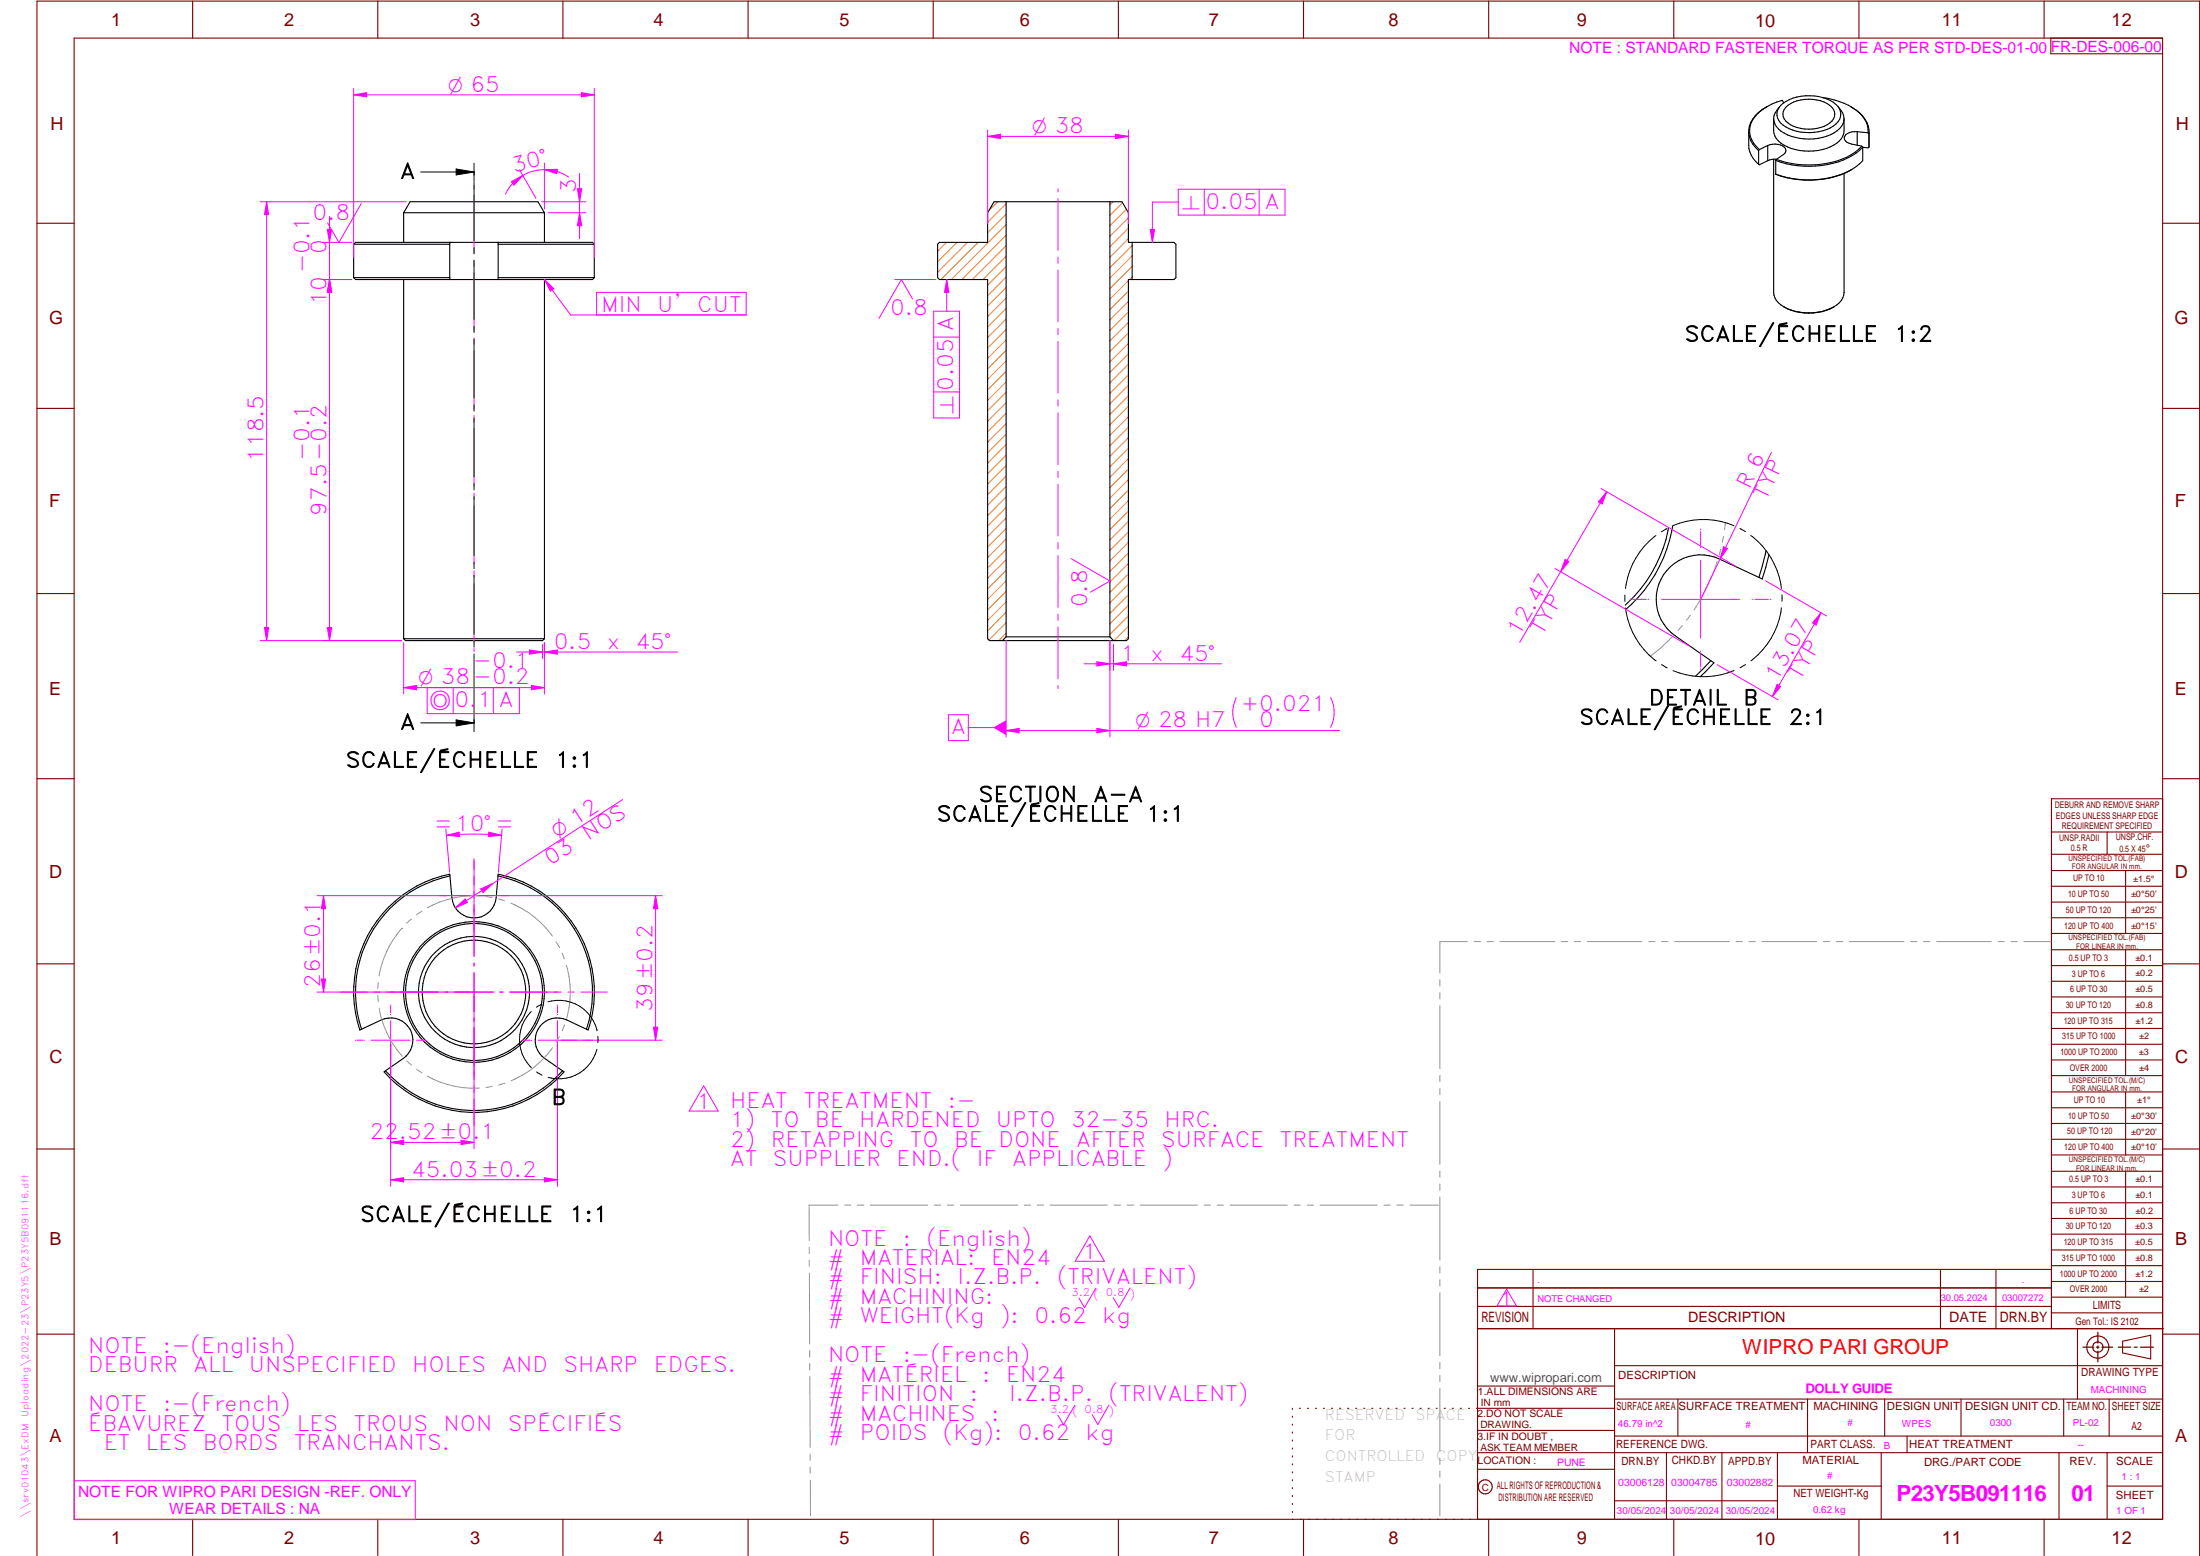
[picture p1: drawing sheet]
<svg xmlns="http://www.w3.org/2000/svg" width="594mm" height="420mm" viewBox="0 0 594 420" stroke-linecap="round" stroke-linejoin="round" font-family="sans-serif">
<g fill="none" stroke="#800000" stroke-width=".3">
<path d="M20 10.3h564v400h-564zM52 .3v10M102 .3v10M152 .3v10M202 .3v10M252 .3v10M302 .3v10M352 .3v10M402 .3v10M452 .3v10M502 .3v10M552 .3v10"/>
<path d="M553.8 10.3v4.2h30.2M10 60.3h10M584 60.3h10M10 110.3h10M584 110.3h10M10 160.3h10M584 160.3h10M10 210.3h10M584 215.7h-30v143.1M584 210.3h10M554 224.7h30M554 230.7h30"/>
<path d="M554 235.1h30M554 239.3h30M569 224.7v6M574 235.1v17M554 243.6h30M554 247.8h30M554 252.1h30M554 256.5h30M574 256.5v33.9M10 260.3h10M554 260.7h30M554 265h30"/>
<path d="M554 269.2h30M554 273.5h30M554 277.7h30M584 260.3h10M554 282h30M554 286.2h30M554 290.4h30M554 294.9h30M554 299.1h30M574 294.9v17M10 310.3h10M554 303.4h30"/>
<path d="M554 307.6h30M554 311.9h30M554 316.3h30M574 316.3v34M584 310.3h10M554 320.5h30M554 324.8h30M554 329h30M554 333.2h30M554 337.5h30M399 358.8h185.2M399 352.8h155"/>
<path d="M399 347.8h155M414 342.8v16M436 358.8v51.5M524 342.8v16M539 342.8v16M554 341.8h30M554 346h30M554 350.3h30M554 354.5h30M554 342.8h-155v67.5M561 358.8v19M10 360.3h10"/>
<path d="M399 374.3h37M436 377.8h148M453.1 377.8v10M488.1 377.8v14.5M508.9 377.8v10M529.5 377.8v10M557.3 377.8v10M569.5 377.8v10M573.2 362.2l7.6-1.6v6.3l-7.6-1.6zM584 368.8h-148M584 360.3h10M349 380.3v.3"/>
<path d="M349 382.4v.3M349 384.6v.3M349 386.7v.3M349 388.8v.3M349 391v.3M349 393.1v.3M349 395.3v.3M349 397.4v.3M349 399.5v.3M350.9 380.3h.2M353.1 380.3h.2M355.2 380.3h.3"/>
<path d="M357.4 380.3h.3M359.6 380.3h.3M361.7 380.3h.3M363.9 380.3h.3M366.1 380.3h.3M368.3 380.3h.2M370.4 380.3h.3M372.6 380.3h.3M374.8 380.3h.3M376.9 380.3h.4M379.1 380.3h.3M381.3 380.3h.3"/>
<path d="M383.4 380.3h.4M385.6 380.3h.3M387.8 380.3h.3M390 380.3h.3M392.2 380.3h.3M394.3 380.3h.3M396.5 380.3h.3M398.7 380.3h37.3M399 396.7h37M399 392.3h185M399 386.2h37M436 387.8h148"/>
<path d="M450 392.3v18M465 392.3v18M480 392.3v18M508 392.3v18M515 387.8v4.5M556 392.3v18M569 392.3v18M52 410.3v9.7M102 410.3v9.7M152 410.3v9.7M202 410.3v9.7M252 410.3v9.7"/>
<path d="M302 410.3v9.7M349 401.7v.3M349 403.8v.4M349 406v.3M349 408.1v.3M352 410.3v9.7M402 410.3v9.7M436 405.3h44M452 410.3v9.7M480 401.3h28M502 410.3v9.7M552 410.3v9.7"/>
<path d="M569 401.3h15M10 420v-419.7h584v419.7"/>
<circle cx="566.5" cy="363.7" r="1.39"/>
<circle cx="566.5" cy="363.8" r="3"/>
<circle cx="401.1" cy="401.5" r="1.9"/>
</g>
<g fill="none" stroke="#f0f" stroke-width=".27">
<path d="M128 231.9v7.1M128 240.8v1.7M128 244.3v13.9M92 267.9h7.1M100.9 267.9h1.7M104.4 267.9h14M105.5 275.6v10.5M120.2 267.9h.8M128 260.1v.8M128 274.9v.8M128 277.5v14M128 262.6v10.5"/>
<path d="M133.3 267.9h-10.5M135.8 267.9h-.8M137.6 267.9h14M153.4 267.9h1.7M156.9 267.9h7.1M100.2 280.9h10.5M112.5 280.9h.1M112.8 280.9h1.8M114.9 280.9h.1M128 293.2v1.7M128 296.8v7.1M295.9 347.9l-3 5.2-1.6-2.6"/>
<path d="M305.2 347.8l-3.1 5.2-1.5-2.6M406.9 348.1l2.6 4.5h-5.3zM290.2 379.5l-3 5.2-1.5-2.6M299.5 379.4l-3 5.2-1.6-2.6M20.1 399.8h92v10.5h-92z"/>
</g>
<g fill="none" stroke="#949494" stroke-width=".27">
<path d="M396.2 254.3h-7.4v8.5M398.1 254.3h1.6M401.5 254.3h1.8M405 254.3h14.8M421.6 254.3h1.7M425.1 254.3h1.7M428.6 254.3h14.8M445.2 254.3h1.7M448.7 254.3h1.7M452.2 254.3h14.8M468.8 254.3h1.7M472.3 254.3h1.7"/>
<path d="M475.8 254.3h14.8M492.4 254.3h1.7M495.8 254.3h1.8M499.4 254.3h14.7M516 254.3h1.6M519.4 254.3h1.8M522.9 254.3h14.8M539.5 254.3h1.7M543 254.3h1.7M546.5 254.3h7.4M388.8 264.5v1.8M388.8 268.1v1.6"/>
<path d="M388.8 271.6v17M388.8 290.4v1.7M388.8 293.9v1.7M388.8 297.4v17M388.8 316.2v1.7M388.8 319.7v1.7M218.5 336.8v1.7M226.2 325.4h-7.7v9.6M228 325.4h1.7M231.5 325.4h1.7M235 325.4h15.5M252.3 325.4h1.7"/>
<path d="M255.8 325.4h1.7M259.3 325.4h15.5M276.6 325.4h1.7M280.1 325.4h1.7M283.6 325.4h15.5M300.9 325.4h1.7M304.4 325.4h1.7M307.9 325.4h15.5M325.2 325.4h1.7M328.7 325.4h1.7M332.2 325.4h15.4M349.5 325.4h1.6"/>
<path d="M353 325.4h1.7M356.4 325.4h15.5M373.7 325.4h1.7M377.2 325.4h1.8M380.7 325.4h7.7M388.8 323.2v17.1M218.5 340.3v1.7M218.6 343.8v19.1M388.8 342.1v1.6M388.8 345.6v1.7M388.8 349v17.1M218.6 364.7v1.7"/>
<path d="M218.6 368.2v1.7M218.7 371.7l.1 19.2M388.8 367.9v1.7M388.8 371.4v1.7M388.8 374.9v17M218.8 392.6v1.8M218.8 396.2v1.6M218.8 399.7l.1 9.6M388.8 393.7v1.7M388.8 397.2v1.7M388.8 400.7v8.6"/>
</g>
<path d="M566.5 359.7v3M562.5 363.8h2.9M566.1 363.8h.7M566.5 363.4v.7M566.5 364.9v2.8M567.6 363.8h2.9M572 363.8h3.4M576.3 363.8h.8M578 363.8h3.5" fill="none" stroke="#800000" stroke-width=".34"/>
<g fill="none" stroke="#000" stroke-width=".3">
<path d="M121.5 236.5a32 32 0 0 0-23.9 41.4M121.5 236.5l-.1-.4a32.5 32.5 0 0 0-24.3 42l.5-.2M121.5 236.5l.5 5.9a6 6 0 0 0 6 5.5 6 6 0 0 0 6-5.5l.5-5.9M134.5 236.5a32 32 0 0 1 23.9 41.4M134.5 236.5v-.4a32.5 32.5 0 0 1 24.3 42l-.4-.2M97.6 277.9l5.3-2.5a6 6 0 0 1 7.8 2.5 6 6 0 0 1-1.8 7.9l-4.8 3.3M158.4 277.9l-5.3-2.5a6 6 0 0 0-7.8 2.5 6 6 0 0 0 1.8 7.9l4.8 3.3M104.1 289.1l-.4 .3a32.4 32.4 0 0 0 48.6 0l-.4-.3M151.9 289.1a32 32 0 0 1-47.8 0"/>
<circle cx="128" cy="267.9" r="14"/>
<circle cx="128" cy="267.9" r="15"/>
<circle cx="128" cy="267.9" r="18.5"/>
<circle cx="128" cy="267.9" r="19"/>
</g>
<g fill="none" stroke="#f0f" stroke-width=".27">
<path d="M105.5 271.4v.1M105.5 271.7v1.8M150.5 275.6v10.5M96 280.9h.1M96.4 280.9h1.7M98.4 280.9h.1M105.5 287.9v.1M105.5 288.2v1.8M105.5 290.2v.2M145.3 280.9h10.5M157.5 280.9h.1M157.9 280.9h1.7"/>
<path d="M159.9 280.9h.1"/>
</g>
<path d="M150.5 271.4v.1M150.5 271.7v1.8" fill="none" stroke="#f0f" stroke-width=".27"/>
<g fill="none" stroke="#f0f" stroke-width=".27">
<path d="M128 232.4v.1M128 232.7v1.8M128 234.8v.1M128 236.6v10.5M122.8 241.9h10.5M135 241.9h.1M135.3 241.9h1.8M137.4 241.9h.1M141 280.9h.1M141.4 280.9h1.8M150.5 287.9v.1M150.5 288.2v1.8"/>
<path d="M150.5 290.2v.2"/>
</g>
<path d="M118.5 241.9h.1M118.9 241.9h1.7" fill="none" stroke="#f0f" stroke-width=".27"/>
<path d="M128 249.2v1.8M128 251.2v.2" fill="none" stroke="#f0f" stroke-width=".27"/>
<g fill="none" stroke="#949494" stroke-width=".27">
<path d="M108.5 250.6a26.2 26.2 0 0 0-6.1 12.9M102 268.8l.1 1.7M102.1 265.3l-.1 1.7M102.4 272.2a25.7 25.7 0 0 0 6.2 13M151 280l-.8 1.4M152.4 276.7l-.6 1.6M154 267.9a25.2 25.2 0 0 1-1 7.1M109.8 286.5l1.3 1.1M112.5 288.8l1.4 .9M115.5 290.6a25.5 25.5 0 0 0 13.9 3.2M132.9 293.4l-1.7 .3M136.3 292.5l-1.6 .5"/>
<path d="M149.2 282.9a25.8 25.8 0 0 1-11.2 8.9"/>
</g>
<path d="M111.1 248.2l-1.3 1.1M113.9 246l-1.4 1M129.4 241.9a25.7 25.7 0 0 0-14 3.2M131.2 242.1l1.7 .3M134.6 242.7l1.7 .5M138 243.9a25.7 25.7 0 0 1 11.2 8.9M150.1 254.3l.9 1.5" fill="none" stroke="#949494" stroke-width=".27"/>
<path d="M151.8 257.4l.6 1.6M152.9 260.7a23.7 23.7 0 0 1 1.1 7.2" fill="none" stroke="#949494" stroke-width=".27"/>
<g fill="none" stroke="#000" stroke-width=".3">
<path d="M472.2 36.1a6.9 6.9 0 0 0 2.7 4.6M476 29.5a6.5 6.5 0 0 0-3 8.3l.5 .9 1.6 1.7M477.1 28.8l-.1 .1M477.2 28.8a8.6 8.6 0 0 0-5 6.3v4.1a6.9 6.9 0 0 0 2.7 5.2M477.3 39.3l-2.2 1.1M477.3 39.3a4.1 4.1 0 0 1 4.8 .8 1.19 1.19 0 0 1-.5 1.6l-1.9 1.4M477.3 39.3v4.1M480.6 28.8a5 5 0 0 0-1.6 3.2M480.8 28.5a12.4 12.4 0 0 1 15-.3 3.5 3.5 0 0 1-.7 5.8 13.1 13.1 0 0 1-13.6-.2 3.4 3.4 0 0 1-.7-5.3zM481.7 27.7l-.4-.6-2.9 1-1.2 .7M482.2 29a10 10 0 0 1 12.5 0 2.67 2.67 0 0 1-.6 4.2 10.1 10.1 0 0 1-11.9-.5 2.61 2.61 0 0 1 0-3.7zM492.2 26.3a17.5 17.5 0 0 1 10.8 5.1 5.9 5.9 0 0 1 1.4 4.5"/>
<path d="M496.4 28.8a4.2 4.2 0 0 1 1.3 4.6 8.6 8.6 0 0 1-6.6 3.9 13.5 13.5 0 0 1-10.8-2.5 4 4 0 0 1-1.3-2.8M498 32a6.9 6.9 0 0 1-.8 5.4 11.6 11.6 0 0 1-10 3.4 10.5 10.5 0 0 1-7.5-3.4 6.9 6.9 0 0 1-.7-5.4M499.8 28.8a8.7 8.7 0 0 1 4.9 6.3v4.7l-.3 .1-1.4-.1M501.5 35.6a3.4 3.4 0 0 0-3.4 1.2 1.74 1.74 0 0 0 1.9 2.1l2.7 .6M501.5 35.6v3.6M501.5 35.6l2.9 .3M502.7 39.5l.3 .2M502.7 39.5a18.9 18.9 0 0 1-13.4 5 25.5 25.5 0 0 1-9.6-1.4M503 39.7v3.7a18.6 18.6 0 0 1-12.7 5.1l-4.8-.1a22.5 22.5 0 0 1-6-1.4M503 39.7a18.6 18.6 0 0 1-12.7 5.1l-4.8-.1a22.5 22.5 0 0 1-6-1.4M504.4 35.9l.3 .2M474.9 40.7v3.7"/>
<path d="M475.1 40.4l-.2 .3M477.3 43.4l-2.2 1.1-.2-.1M479 43v36a5.1 5.1 0 0 0 3.7 4.4 12.6 12.6 0 0 0 5.8 1.1M479.5 43.3v3.7M479.7 43.1l-.2 .2M479.7 43l-1.3 .1-1.1 .3M498 46.8v32.2a4.7 4.7 0 0 1-2.8 3.9M500 45.8a25.3 25.3 0 0 1-20.5 1.2M481.9 83l.9 .4M483.7 83.7l2.3 .6 2.5 .2M495.2 82.9l-3.1 1.2-3.6 .4M495.2 82.9l-1.1 .5a13.2 13.2 0 0 1-5.6 1.1"/>
</g>
<path d="M85.6 241.9h41.4M85.6 267.9h41.4M86.8 264.4h1.1l-.5 3.5z" fill="none" stroke="#f0f" stroke-width=".27"/>
<path d="M86.8 264.4h1.1l-.5 3.5z" fill="#f0f"/>
<path d="M87.4 241.9l.5 3.5h-1.1z" fill="none" stroke="#f0f" stroke-width=".27"/>
<path d="M87.4 241.9l.5 3.5h-1.1z" fill="#f0f"/>
<g fill="none" stroke="#f0f" stroke-width=".27">
<path d="M128 50.1v.9M128 52.7v15.8M285.7 51v.9M285.7 53.6v14M128 70.2v1.8M128 73.7v15.7M285.7 69.4v1.7M285.7 72.9v14M128 91.2v1.7M128 94.7v15.7M285.7 88.7v1.7M285.7 92.2v14"/>
<path d="M128 112.2v1.7M128 115.7v15.7M285.7 107.9v1.8M285.7 111.5v14M128 133.2v1.7M128 136.7v15.7M285.7 127.3v1.6M285.7 130.8v13.9M128 154.1v1.8M128 157.6v15.8M285.7 146.5v1.8M285.7 150v14"/>
<path d="M109 173.5v13.9M128 175.1v.9M147 173.5v13.9M285.7 165.8v1.7M285.7 169.3v14M109 185.7l3.5-.6v1.2zM285.7 185.1v.8M87.4 241.9v26"/>
</g>
<g fill="none" stroke="#000" stroke-width=".3">
<path d="M109 57.4v8M109 57.4h38M147 57.4l-1.7-2.9h-34.6l-1.7 2.9M147 57.4v8M271.7 54.5v117.5M299.7 54.5v117.5M95.5 66h25.9M95.5 75l.5 .5h25.5M95.5 66v9M95.5 75h25.9M109 75.5v97M121.4 75l.1 .5"/>
<path d="M121.4 66v9M121.5 65.4l-.1 .6M134.5 65.4v.6M134.5 66h26M134.5 75h26M134.5 66v9M134.5 75v.5M147 75.5v97M160.5 75l-.5 .5h-38.5M160.5 66l-.5-.6h-64l-.5 .6M160.5 66v9M253.2 66l.5-.6h13v-8l1.7-2.9h34.6l1.7 2.9v8h12.3l.5 .6v9l-.5 .5h-12.3v97l-.5 .5h-37l-.5-.5v-97h-13l-.5-.5z"/>
<path d="M305.7 65.4v10.1M109 172.5h38M109 172.5l.5 .5h37l.5-.5M271.7 172l-1 1M271.7 172h28M299.7 172l1 1"/>
</g>
<g fill="none" stroke="#000" stroke-width=".27">
<path d="M113.6 46.4h14.4M123.2 45.6l4.8 .8-4.8 .8zM128 44.1v4.8M128 49.1v15.9M128 66.8v1.7M128 70.3v16M128 88.1v1.7M128 91.6v15.9M128 109.3v1.7M128 112.8v16M128 130.6v1.7M128 134.1v15.9"/>
<path d="M128 151.8v1.7M128 155.3v16M128 173.1v1.7M128 176.6v15.9M113.6 195.2h14.4M123.2 194.4l4.8 .8-4.8 .8zM128 192.8v4.8"/>
</g>
<path d="M123.2 45.6l4.8 .8-4.8 .8zM123.2 194.4l4.8 .8-4.8 .8z" fill="#000"/>
<g fill="none" stroke="#ff8000" stroke-width=".27">
<path d="M269.4 54.5l-2.3 2.3M271.7 55l-5 5M271.7 57.9l-5 5M300.6 54.5l-.9 .8M303.1 54.7l-3.4 3.4M304.2 56.5l-4.5 4.5M304.7 58.8l-5 5M255.6 65.4l-2.4 2.5M258.4 65.4l-5.2 5.3M261.3 65.4l-8.1 8.1M264.1 65.4l-10 10.1M271.7 72l-5 5"/>
<path d="M271.7 74.8l-5 5M271.7 77.6l-5 5M271.7 69.2l-6.3 6.3M271.7 66.3l-9.1 9.2M271.7 63.5l-11.9 12M271.7 60.7l-14.8 14.8M304.7 78.6l-5 5M304.7 61.6l-5 5M304.7 64.4l-5 5.1M304.7 75.8l-5 5M305.7 74.8l-.7 .7M305.7 69.1l-6 6"/>
<path d="M305.7 66.3l-6 6M305.7 71.9l-6 6M271.7 80.5l-5 5M271.7 83.3l-5 5M271.7 86.1l-5 5M271.7 89l-5 5M271.7 91.8l-5 5M271.7 94.6l-5 5M271.7 97.5l-5 4.9M304.7 81.4l-5 5M304.7 84.2l-5 5M304.7 95.5l-5 5"/>
<path d="M304.7 87.1l-5 5M304.7 89.9l-5 5M304.7 92.8l-5 4.9M304.7 98.4l-5 5M271.7 100.3l-5 5M271.7 103.1l-5 5M271.7 105.9l-5 5M271.7 108.8l-5 4.9M271.7 111.6l-5 5M271.7 114.4l-5 5M271.7 117.3l-5 5M304.7 115.4l-5 5"/>
<path d="M304.7 101.2l-5 5M304.7 104.1l-5 5M304.7 106.9l-5 5M304.7 109.7l-5 5M304.7 112.5l-5 5M304.7 118.2l-5 5M271.7 120.1l-5 5M271.7 122.9l-5 5M271.7 125.7l-5 5M271.7 128.6l-5 5M271.7 131.4l-5 5M271.7 134.2l-5 5"/>
<path d="M271.7 137l-5 5M271.7 139.9l-5 5M304.7 126.7l-5 5M304.7 129.5l-5 5M304.7 121l-5 5M304.7 123.8l-5 5.1M304.7 132.3l-5 5M304.7 135.2l-5 5M304.7 138l-5 5M271.7 142.7l-5 5M271.7 145.5l-5 5M271.7 148.4l-5 5"/>
<path d="M271.7 151.2l-5 5M271.7 154l-5 5M271.7 156.8l-5 5M271.7 159.7l-5 5M304.7 140.8l-5 5M304.7 143.6l-5 5M304.7 146.5l-5 5M304.7 149.3l-5 5M304.7 152.1l-5 5M304.7 154.9l-5 5.1M304.7 157.8l-5 5M271.7 162.5l-5 5"/>
<path d="M271.7 165.3l-5 5M271.7 171l-2 2M271.7 168.1l-4.6 4.7M304.7 171.9l-1 1.1M304.7 169.1l-3.8 3.9M304.7 160.6l-5 5M304.7 163.4l-5 5M304.7 166.3l-5 5"/>
</g>
<path d="M109 185.7l3.5-.6v1.2z" fill="#f0f"/>
<path d="M143.5 185.1l3.5 .6-3.5 .6z" fill="none" stroke="#f0f" stroke-width=".27"/>
<path d="M143.5 185.1l3.5 .6-3.5 .6z" fill="#f0f"/>
<path d="M146.5 174v3.8M147 176.1l3.5-.6v1.2zM147 173.5v4.3M109 185.7h38" fill="none" stroke="#f0f" stroke-width=".27"/>
<path d="M147 176.1l3.5-.6v1.2z" fill="#f0f"/>
<path d="M143 175.5l3.5 .6-3.5 .6z" fill="none" stroke="#f0f" stroke-width=".27"/>
<path d="M143 175.5l3.5 .6-3.5 .6z" fill="#f0f"/>
<path d="M139.5 176.1h43.5M271.7 173v26M299.7 173v26M271.7 197.3l3.5-.6v1.2zM333.8 188.3a9 9 0 0 0 0 8.1M359.3 188.3a9 9 0 0 1 0 8.1" fill="none" stroke="#f0f" stroke-width=".27"/>
<path d="M271.7 197.3l3.5-.6v1.2z" fill="#f0f"/>
<path d="M296.2 196.7l3.5 .6-3.5 .6z" fill="none" stroke="#f0f" stroke-width=".27"/>
<path d="M296.2 196.7l3.5 .6-3.5 .6z" fill="#f0f"/>
<path d="M296.2 178.7l3.5 .5-3.5 .6zM299.7 173v8M300.7 174v7M271.7 197.3h90.1" fill="none" stroke="#f0f" stroke-width=".27"/>
<path d="M296.2 178.7l3.5 .5-3.5 .6z" fill="#f0f"/>
<path d="M300.7 179.2l3.5-.5v1.1z" fill="none" stroke="#f0f" stroke-width=".27"/>
<path d="M300.7 179.2l3.5-.5v1.1z" fill="#f0f"/>
<path d="M266.7 36.8l3.5-.6v1.2zM266.7 35.1v25.3M304.7 35.1v25.3M292.7 179.2h37.2" fill="none" stroke="#f0f" stroke-width=".27"/>
<path d="M266.7 36.8l3.5-.6v1.2z" fill="#f0f"/>
<path d="M301.2 36.2l3.5 .6-3.5 .6z" fill="none" stroke="#f0f" stroke-width=".27"/>
<path d="M301.2 36.2l3.5 .6-3.5 .6z" fill="#f0f"/>
<path d="M266.7 36.8h38M255.6 75.5v8.5" fill="none" stroke="#f0f" stroke-width=".27"/>
<path d="M255.6 75.5l.6 3.5h-1.1z" fill="#f0f"/>
<path d="M255.6 75.5l.6 3.5h-1.1zM252.1 91h7M252.1 84h7v28.9h-7zM252.1 105.8h7M261.5 196.5h10.2" fill="none" stroke="#f0f" stroke-width=".27"/>
<path d="M268.2 196.5l3.5-2v4z" fill="#f0f"/>
<path d="M87.2 75.5h7.7M87.2 173h21.3M88.4 169.5h1.2l-.6 3.5zM115.4 185.7h24.8v7h-24.8zM122.4 185.7v7M133.2 185.7v7M256.1 193h5.4v7h-5.4z" fill="none" stroke="#f0f" stroke-width=".27"/>
<path d="M88.4 169.5h1.2l-.6 3.5z" fill="#f0f"/>
<path d="M89 75.5l.6 3.5h-1.2z" fill="none" stroke="#f0f" stroke-width=".27"/>
<path d="M89 75.5l.6 3.5h-1.2z" fill="#f0f"/>
<path d="M70.2 54.5h39.5M72 54.5l.6 3.5h-1.2zM89 75.5v97.5M70.2 173h38.3" fill="none" stroke="#f0f" stroke-width=".27"/>
<path d="M72 54.5l.6 3.5h-1.2z" fill="#f0f"/>
<path d="M71.4 169.5h1.2l-.6 3.5z" fill="none" stroke="#f0f" stroke-width=".27"/>
<path d="M71.4 169.5h1.2l-.6 3.5z" fill="#f0f"/>
<path d="M72 54.5v118.5M87.2 75.5h7.7M87.2 65.4h7.7M89 75.5l.6 3.5h-1.2z" fill="none" stroke="#f0f" stroke-width=".27"/>
<path d="M89 75.5l.6 3.5h-1.2z" fill="#f0f"/>
<path d="M88.4 62h1.2l-.6 3.4z" fill="none" stroke="#f0f" stroke-width=".27"/>
<path d="M88.4 62h1.2l-.6 3.4z" fill="#f0f"/>
<path d="M89 58.5v24M140.3 45.8l4.4 7.8M147 44v12.4M147 45.8l3.5-.1-.1 1.2z" fill="none" stroke="#f0f" stroke-width=".27"/>
<path d="M147 45.8l3.5-.1-.1 1.2z" fill="#f0f"/>
<path d="M138.1 49.1l3.1-1.7-2.4 2.6z" fill="none" stroke="#f0f" stroke-width=".27"/>
<path d="M138.1 49.1l3.1-1.7-2.4 2.6z" fill="#f0f"/>
<path d="M95.5 25.6l3.5-.6v1.2zM95.5 23.8v45.6M160.5 23.8v45.6M153.6 47.8a11.7 11.7 0 0 0-17.1 4.6" fill="none" stroke="#f0f" stroke-width=".27"/>
<path d="M95.5 25.6l3.5-.6v1.2z" fill="#f0f"/>
<path d="M157 25l3.5 .6-3.5 .6z" fill="none" stroke="#f0f" stroke-width=".27"/>
<path d="M157 25l3.5 .6-3.5 .6z" fill="#f0f"/>
<path d="M95.5 25.6h65M146.3 54.5h11.9M148 57.4h10.2M155.9 51h1.2l-.6 3.5z" fill="none" stroke="#f0f" stroke-width=".27"/>
<path d="M155.9 51h1.2l-.6 3.5z" fill="#f0f"/>
<path d="M156.5 57.4l.6 3.6h-1.2z" fill="none" stroke="#f0f" stroke-width=".27"/>
<path d="M156.5 57.4l.6 3.6h-1.2z" fill="#f0f"/>
<path d="M97.6 54.9l-6.1 10.5-3-5.2M156.5 46.8v17.7M241.6 75.5h11M246.4 80.7l-3-5.2-6 10.5M289.2 150.8l10.5 6.1-5.2 3M120.4 223.8l1 11.7M132 224.7l3.5 .9-3.6 .3zM135.6 223.8l-1 11.7" fill="none" stroke="#f0f" stroke-width=".27"/>
<path d="M132 224.7l3.5 .9-3.6 .3z" fill="#f0f"/>
<path d="M120.6 225.6l3.4-.9 .1 1.2z" fill="none" stroke="#f0f" stroke-width=".27"/>
<path d="M120.6 225.6l3.4-.9 .1 1.2z" fill="#f0f"/>
<path d="M135.5 225.6a82.1 82.1 0 0 0-14.9 0M128 268.9v41.3M105.5 281.9v28.3M124.5 307.9l3.5 .6-3.5 .6z" fill="none" stroke="#f0f" stroke-width=".27"/>
<path d="M124.5 307.9l3.5 .6-3.5 .6z" fill="#f0f"/>
<path d="M105.5 308.5l3.5-.6v1.2z" fill="none" stroke="#f0f" stroke-width=".27"/>
<path d="M105.5 308.5l3.5-.6v1.2z" fill="#f0f"/>
<path d="M105.5 281.9v38.4M150.5 281.9v38.4M105.5 318.6l3.5-.6v1.2zM105.5 308.5h22.5" fill="none" stroke="#f0f" stroke-width=".27"/>
<path d="M105.5 318.6l3.5-.6v1.2z" fill="#f0f"/>
<path d="M147 318l3.5 .6-3.5 .6z" fill="none" stroke="#f0f" stroke-width=".27"/>
<path d="M147 318l3.5 .6-3.5 .6z" fill="#f0f"/>
<path d="M168.1 215.9l-45.1 29.2M129.8 240l3.2-1.4-2.6 2.4zM105.5 318.6h45" fill="none" stroke="#f0f" stroke-width=".27"/>
<path d="M129.8 240l3.2-1.4-2.6 2.4z" fill="#f0f"/>
<path d="M123 245.1l2.6-2.4 .6 1z" fill="none" stroke="#f0f" stroke-width=".27"/>
<path d="M123 245.1l2.6-2.4 .6 1z" fill="#f0f"/>
<path d="M311.2 54.6v10.8" fill="none" stroke="#f0f" stroke-width=".27"/>
<path d="M310.6 62h1.2l-.6 3.4z" fill="#f0f"/>
<path d="M311.2 54.6h7M318.2 51.1h28.8v7h-28.8zM325.2 51.1v7M340 51.1v7M147 75.5l7.1 9.5M310.6 62h1.2l-.6 3.4z" fill="none" stroke="#f0f" stroke-width=".27"/>
<path d="M147 75.5l2.6 2.4-1 .7z" fill="#f0f"/>
<path d="M147 75.5l2.6 2.4-1 .7zM154.1 85h47.4v-6h-40.4v6M129.1 241.9h49.7M177 241.9l.6 3.5h-1.2zM151.5 280.9h27.3" fill="none" stroke="#f0f" stroke-width=".27"/>
<path d="M177 241.9l.6 3.5h-1.2z" fill="#f0f"/>
<path d="M176.4 277.4h1.2l-.6 3.5z" fill="none" stroke="#f0f" stroke-width=".27"/>
<path d="M176.4 277.4h1.2l-.6 3.5z" fill="#f0f"/>
<g fill="none" stroke="#f0f" stroke-width=".27">
<path d="M432.3 131.9l36.4 21M419.9 153.5l36.4 21M422.6 151l1.1 .6-2.3 2.8zM459.2 142.8v.2M459.2 143.6v3.6M459.2 147.6v.2M459.2 151.3v21M440.2 161.8h.3M440.9 161.8h3.6M445 161.8h.2M448.7 161.8h21M459.2 175.8v.2"/>
<path d="M459.2 176.5v3.6M473.2 161.8h.2M473.9 161.8h3.6M478 161.8h.2M459.2 180.6v.2M177 241.9v39"/>
</g>
<g fill="none" stroke="#000" stroke-width=".27">
<path d="M447.2 144.6a21.2 21.2 0 0 0-8.3 14.3M450.1 142.7l-1.5 .9M451.7 141.9a21.1 21.1 0 0 1 16.5 0M469.9 142.7l1.4 .9M472.8 144.6a20.6 20.6 0 0 1 8.2 14.3M438.8 160.7v1.7M438.9 164.2a21 21 0 0 0 8.3 14.2M448.7 179.5l1.5 .8M471.3 179.5l-1.4 .8M481 164.1a20.8 20.8 0 0 1-8.2 14.3M481.2 160.7v1.6M468.2 181.1a21.3 21.3 0 0 1-16.4 0"/>
<path d="M143.5 273.1a10.6 10.6 0 0 0 0 15.2M146.3 271.1l-1.4 .9M148 270.5a10.6 10.6 0 0 1 13.2 7.6M161.2 278.1h.1M161.5 279.8v1.8M144.9 289.4l1.5 .9M161.2 283.3a10.6 10.6 0 0 1-13.2 7.6"/>
</g>
<path d="M450.5 142.5a37 37 0 0 1-11.6 20.9M451.7 142a38.2 38.2 0 0 1-12.7 22.6M475 155.9l-10.7-4.9a12 12 0 0 0-15.5 4.8 12 12 0 0 0 3.5 15.9l9.7 6.7M476.9 148.7l-1.9 7.2M477.7 149.8l-1.8 6.5-.9-.4M462 178.4l-4.2 4.2M462 178.4l.8 .6-3.7 3.7" fill="none" stroke="#000" stroke-width=".3"/>
<path d="M463.7 151.6a49.5 49.5 0 0 1-6.3 13.1M464.7 148.3l-.5 1.6M465.4 144.8l-.3 1.7M465.9 141.1l-.2 1.9M452 171.5l-3.7 3.6-2.6 2.1M454.3 168.9l-1.1 1.3M456.4 166.2l-1 1.3" fill="none" stroke="#949494" stroke-width=".27"/>
<path d="M422.6 151l1.1 .6-2.3 2.8z" fill="#f0f"/>
<path d="M433.9 132.8l-1.3 3.3-1-.6z" fill="none" stroke="#f0f" stroke-width=".27"/>
<path d="M433.9 132.8l-1.3 3.3-1-.6z" fill="#f0f"/>
<path d="M433.9 132.8l-23.5 40.7M478.4 122.1l-19.2 39.7M465.4 147.6l1.1 .5-2.1 2.9z" fill="none" stroke="#f0f" stroke-width=".27"/>
<path d="M465.4 147.6l1.1 .5-2.1 2.9z" fill="#f0f"/>
<path d="M476.8 156.8l16.4 9.5M463.7 179.5l16.4 9.5M479.9 184.8l1 .6-2.3 2.7z" fill="none" stroke="#f0f" stroke-width=".27"/>
<path d="M479.9 184.8l1 .6-2.3 2.7z" fill="#f0f"/>
<path d="M491.7 165.5l-1.3 3.3-.9-.6z" fill="none" stroke="#f0f" stroke-width=".27"/>
<path d="M491.7 165.5l-1.3 3.3-.9-.6z" fill="#f0f"/>
<path d="M491.7 165.5l-13.1 22.6M190 293.2l4 6.8h-7.9zM294.3 333.7l3.9 6.9h-7.8z" fill="none" stroke="#f0f" stroke-width=".27"/>
<g font-size="6" fill="#f0f">
<text x="512.1" y="405.2">P23Y5B091116</text>
<text x="559.4" y="405.2">01</text>
</g>
<g font-size="5.7" fill="#f0f">
<text x="138.8" y="46.7" transform="rotate(-15 138.8 46.7)">30°</text>
<text x="155.6" y="52" transform="rotate(-90 155.6 52)">3</text>
<text x="84.4" y="59.4">0.8</text>
<text x="325.5" y="56.3">0.05 A</text>
<text x="88.1" y="68.7" transform="rotate(-90 88.1 68.7)">0</text>
<text x="83.6" y="73.8" transform="rotate(-90 83.6 73.8)">-0.1</text>
<text x="88.1" y="82.4" transform="rotate(-90 88.1 82.4)">10</text>
<text x="162.3" y="84.2">MIN</text>
<text x="177.4" y="84.2">U'</text>
<text x="188.3" y="84.2">CUT</text>
<text x="240.4" y="85.1">0.8</text>
<text x="257.4" y="105.5" transform="rotate(-90 257.4 105.5)">0.05 A</text>
<text x="71.1" y="124.7" transform="rotate(-90 71.1 124.7)">118.5</text>
<text x="83.6" y="124.5" transform="rotate(-90 83.6 124.5)">-0.1</text>
<text x="472.4" y="132.4" transform="rotate(-64 472.4 132.4)">R 6</text>
<text x="476.9" y="135.2" transform="rotate(-64 476.9 135.2)">TYP</text>
<text x="88.1" y="139.3" transform="rotate(-90 88.1 139.3)">97.5-0.2</text>
<text x="293.6" y="164" transform="rotate(-90 293.6 164)">0.8</text>
<text x="410.2" y="172" transform="rotate(-60 410.2 172)">12.47</text>
<text x="416.5" y="171.6" transform="rotate(-60 416.5 171.6)">TYP</text>
<text x="149.5" y="175.2">0.5</text>
<text x="163.9" y="175.2">x</text>
<text x="171.6" y="175.2">45°</text>
<text x="302.5" y="178.4">1</text>
<text x="310.7" y="178.4">x</text>
<text x="318.5" y="178.4">45°</text>
<text x="127.7" y="180.3">-0.1</text>
<text x="479.9" y="184.2" transform="rotate(-60 479.9 184.2)">13.07</text>
<text x="486.1" y="183.8" transform="rotate(-60 486.1 183.8)">TYP</text>
<text x="122.7" y="190.9">0.1 A</text>
<text x="335.1" y="191.9">+0.021</text>
<text x="340.1" y="196.4">0</text>
<text x="256.8" y="198.2">A</text>
<text x="117.3" y="224.3">=10°=</text>
<text x="158.8" y="227.2" transform="rotate(-33 158.8 227.2)">NOS</text>
<text x="148.7" y="233.7" transform="rotate(-33 148.7 233.7)">03</text>
<text x="86.5" y="266.7" transform="rotate(-90 86.5 266.7)">26±0.1</text>
<text x="176.2" y="273.2" transform="rotate(-90 176.2 273.2)">39±0.2</text>
<text x="188" y="299.5">1</text>
<text x="197.2" y="299.1">HEAT</text>
<text x="216.9" y="299.1">TREATMENT</text>
<text x="256" y="299.1">:-</text>
<text x="197.2" y="304.4">1)</text>
<text x="208.1" y="304.4">TO</text>
<text x="220.1" y="304.4">BE</text>
<text x="232" y="304.4">HARDENED</text>
<text x="269" y="304.4">UPTO</text>
<text x="289.3" y="304.4">32-35</text>
<text x="314.5" y="304.4">HRC.</text>
<text x="99.8" y="307.6">22.52±0.1</text>
<text x="197.2" y="309.6">2)</text>
<text x="208.1" y="309.6">RETAPPING</text>
<text x="245.7" y="309.6">TO</text>
<text x="257.7" y="309.6">BE</text>
<text x="269.6" y="309.6">DONE</text>
<text x="290.6" y="309.6">AFTER</text>
<text x="313.6" y="309.6">SURFACE</text>
<text x="345.6" y="309.6">TREATMENT</text>
<text x="111" y="317.7">45.03±0.2</text>
<text x="197.2" y="314.9">AT</text>
<text x="208.7" y="314.9">SUPPLIER</text>
<text x="242.1" y="314.9">END.(</text>
<text x="263.8" y="314.9">IF</text>
<text x="273.4" y="314.9">APPLICABLE</text>
<text x="313.9" y="314.9">)</text>
<text x="223.6" y="336.3">NOTE</text>
<text x="223.6" y="341.6">#</text>
<text x="232.2" y="341.6">MATERIAL:</text>
<text x="243.8" y="336.3">:</text>
<text x="250.2" y="336.3">(English)</text>
<text x="267.6" y="341.6">EN24</text>
<text x="292.3" y="340">1</text>
<text x="223.6" y="346.8">#</text>
<text x="232.2" y="346.8">FINISH:</text>
<text x="258.6" y="346.8">I.Z.B.P.</text>
<text x="285.4" y="346.8">(TRIVALENT)</text>
<text x="223.6" y="352.1">#</text>
<text x="232.2" y="352.1">MACHINING:</text>
<text x="404.9" y="352.9">1</text>
<text x="223.6" y="357.3">#</text>
<text x="232.2" y="357.3">WEIGHT(Kg</text>
<text x="270.1" y="357.3">):</text>
<text x="279.3" y="357.3">0.62</text>
<text x="297.6" y="357.3">kg</text>
<text x="23.8" y="365.3">NOTE</text>
<text x="44" y="365.3">:-(English)</text>
<text x="23.8" y="370.5">DEBURR</text>
<text x="52.3" y="370.5">ALL</text>
<text x="67.2" y="370.5">UNSPECIFIED</text>
<text x="111.3" y="370.5">HOLES</text>
<text x="135.5" y="370.5">AND</text>
<text x="152.1" y="370.5">SHARP</text>
<text x="176.5" y="370.5">EDGES.</text>
<text x="223.6" y="367.8">NOTE</text>
<text x="243.8" y="367.8">:-(French)</text>
<text x="223.6" y="373.1">#</text>
<text x="232.2" y="373.1">MATÉRIEL</text>
<text x="265.2" y="373.1">:</text>
<text x="271.7" y="373.1">EN24</text>
<text x="23.8" y="381">NOTE</text>
<text x="44" y="381">:-(French)</text>
<text x="223.6" y="378.3">#</text>
<text x="223.6" y="383.6">#</text>
<text x="232.2" y="378.3">FINITION</text>
<text x="232.2" y="383.6">MACHINES</text>
<text x="261.9" y="378.3">:</text>
<text x="267.6" y="383.6">:</text>
<text x="272.5" y="378.3">I.Z.B.P.</text>
<text x="299.4" y="378.3">(TRIVALENT)</text>
<text x="23.8" y="386.3">ÉBAVUREZ</text>
<text x="59.8" y="386.3">TOUS</text>
<text x="80.1" y="386.3">LES</text>
<text x="95.5" y="386.3">TROUS</text>
<text x="119.8" y="386.3">NON</text>
<text x="137.2" y="386.3">SPÉCIFIÉS</text>
<text x="223.6" y="388.8">#</text>
<text x="232.2" y="388.8">POIDS</text>
<text x="254.6" y="388.8">(Kg):</text>
<text x="274.8" y="388.8">0.62</text>
<text x="293.1" y="388.8">kg</text>
<text x="28" y="391.5">ET</text>
<text x="39.4" y="391.5">LES</text>
<text x="54.8" y="391.5">BORDS</text>
<text x="79.4" y="391.5">TRANCHANTS.</text>
</g>
<g font-size="5.7">
<text x="108.1" y="48.2">A</text>
<text x="454.9" y="92.2">SCALE/ÉCHELLE</text>
<text x="511.5" y="92.2">1:2</text>
<text x="445.2" y="190.4">DETAIL</text>
<text x="470.7" y="190.4">B</text>
<text x="108.1" y="196.9">A</text>
<text x="426.5" y="195.7">SCALE/ÉCHELLE</text>
<text x="483" y="195.7">2:1</text>
<text x="93.3" y="207.2">SCALE/ÉCHELLE</text>
<text x="149.9" y="207.2">1:1</text>
<text x="252.9" y="221.8">SCALE/ÉCHELLE</text>
<text x="264.2" y="216.5">SECTION</text>
<text x="295.3" y="216.5">A-A</text>
<text x="309.5" y="221.8">1:1</text>
<text x="148.9" y="298.3">B</text>
<text x="97.2" y="329.9">SCALE/ÉCHELLE</text>
<text x="153.8" y="329.9">1:1</text>
</g>
<text font-size="5.6" fill="#f00" x="470.5" y="365.5">WIPRO PARI GROUP</text>
<g font-size="5.4" fill="#f0f">
<text x="121" y="24.7">O 65</text>
<text x="278.7" y="35.9">O 38</text>
<text x="319.3" y="56.3">n</text>
<text x="257.4" y="111.8" transform="rotate(-90 257.4 111.8)">n</text>
<text x="113" y="184.8">O 38-0.2</text>
<text x="116" y="190.9">a</text>
<text x="306.6" y="196.4">O 28 H7</text>
<text x="150.4" y="226.4" transform="rotate(-33 150.4 226.4)">O 12</text>
</g>
<g font-size="4.9" fill="#800000">
<text x="30" y="6.9">1</text>
<text x="76.7" y="6.9">2</text>
<text x="127" y="6.9">3</text>
<text x="176.5" y="6.9">4</text>
<text x="226.7" y="6.9">5</text>
<text x="275.4" y="6.9">6</text>
<text x="326.4" y="6.9">7</text>
<text x="375" y="6.9">8</text>
<text x="425.8" y="6.9">9</text>
<text x="473.9" y="7.3">10</text>
<text x="524.3" y="6.9">11</text>
<text x="570.2" y="6.9">12</text>
<text x="13.6" y="35.1">H</text>
<text x="587.6" y="35.1">H</text>
<text x="13.2" y="87.5">G</text>
<text x="587.2" y="87.5">G</text>
<text x="13.2" y="137">F</text>
<text x="587.2" y="137">F</text>
<text x="13.2" y="187.6">E</text>
<text x="587.2" y="187.6">E</text>
<text x="13.2" y="237">D</text>
<text x="587.2" y="237">D</text>
<text x="13.4" y="287.1">C</text>
<text x="587.4" y="287.1">C</text>
<text x="13.4" y="336.2">B</text>
<text x="587.4" y="336.2">B</text>
<text x="13.4" y="389.3">A</text>
<text x="587.4" y="389.3">A</text>
<text x="30" y="416.9">1</text>
<text x="76.7" y="416.9">2</text>
<text x="127" y="416.9">3</text>
<text x="176.5" y="416.9">4</text>
<text x="226.7" y="416.9">5</text>
<text x="275.4" y="416.9">6</text>
<text x="326.4" y="416.9">7</text>
<text x="375" y="416.9">8</text>
<text x="425.8" y="416.9">9</text>
<text x="473.9" y="417.3">10</text>
<text x="524.3" y="416.9">11</text>
<text x="570.2" y="416.9">12</text>
</g>
<g font-size="4.2" fill="#f0f">
<text x="423.7" y="14.3">NOTE : STANDARD FASTENER TORQUE AS PER STD-DES-01-00</text>
<text x="553.8" y="14">FR-DES-006-00</text>
<text x="21.1" y="404.3">NOTE FOR WIPRO PARI DESIGN -REF. ONLY</text>
<text x="45.7" y="408.8">WEAR DETAILS : NA</text>
</g>
<g font-size="3.9" fill="#800000">
<text x="400" y="357.1">REVISION</text>
<text x="455.9" y="357.1">DESCRIPTION</text>
<text x="526.4" y="357.1">DATE</text>
<text x="540" y="357.1">DRN.BY</text>
</g>
<g font-size="3.9" fill="#c0c0c0">
<text x="357.8" y="383.3">RESERVED</text>
<text x="382.3" y="383.3">SPACE</text>
<text x="357.8" y="388.9">FOR</text>
<text x="357.8" y="394.5">CONTROLLED</text>
<text x="387.8" y="394.5">COPY</text>
<text x="357.8" y="400">STAMP</text>
</g>
<text font-size="3.6" fill="#f0f" x="487.5" y="376.1">DOLLY GUIDE</text>
<text font-size="3.5" fill="#00f" x="402.4" y="373.3">www.wipropari.com</text>
<g font-size="3.1" fill="#800000">
<text x="565.1" y="353.5">LIMITS</text>
<text x="562" y="371.7">DRAWING TYPE</text>
<text x="437" y="372.3">DESCRIPTION</text>
<text x="436.5" y="380.8">SURFACE AREA</text>
<text x="453.3" y="380.8">SURFACE TREATMENT</text>
<text x="489.7" y="380.8">MACHINING</text>
<text x="509.5" y="380.8">DESIGN UNIT</text>
<text x="530.6" y="380.8">DESIGN UNIT CD.</text>
<text x="558" y="380.6">TEAM NO.</text>
<text x="570.3" y="380.7">SHEET SIZE</text>
<text x="575.6" y="386.1">A2</text>
<text x="436.4" y="391.1">REFERENCE DWG.</text>
<text x="437.8" y="395.5">DRN.BY</text>
<text x="451.4" y="395.4">CHKD.BY</text>
<text x="466.6" y="395.5">APPD.BY</text>
<text x="486.7" y="395.4">MATERIAL</text>
<text x="488.9" y="390.9">PART CLASS.</text>
<text x="515.6" y="390.9">HEAT TREATMENT</text>
<text x="519.6" y="395.9">DRG./PART CODE</text>
<text x="558.9" y="395.5">REV.</text>
<text x="571.4" y="395.6">SCALE</text>
<text x="484.3" y="404.2">NET WEIGHT-Kg</text>
<text x="571.4" y="404.7">SHEET</text>
</g>
<text font-size="3" fill="#800000" x="579.5" y="230.1">°</text>
<g font-size="2.8" fill="#f0f">
<text x="289.3" y="350.1">3.2 ( 0.8 )</text>
<text x="283.6" y="381.7">3.2 ( 0.8 )</text>
<text x="420.5" y="396">PUNE</text>
<text x="437" y="401.2">03006128</text>
<text x="451.3" y="401.2">03004785</text>
<text x="466.3" y="401.2">03002882</text>
</g>
<g font-size="2.8" fill="#800000">
<text x="560.4" y="357.7">Gen Tol.: IS 2102</text>
<text x="399.1" y="376.6">1.ALL DIMENSIONS ARE</text>
<text x="399" y="382.7">2.DO NOT SCALE</text>
<text x="399" y="388.7">3.IF IN DOUBT ,</text>
<text x="399" y="395.4">LOCATION :</text>
<text x="404.2" y="402">ALL RIGHTS OF REPRODUCTION &amp;</text>
<text x="404.7" y="405.4">DISTRIBUTION ARE RESERVED</text>
</g>
<g font-size="2.7" fill="#f0f">
<text x="564.6" y="376.2">MACHINING</text>
<text x="436.9" y="385.4">46.79 in^2</text>
<text x="471.4" y="385.5">#</text>
<text x="498.9" y="385">#</text>
<text x="513.6" y="385.3">WPES</text>
<text x="537.3" y="385.1">0300</text>
<text x="559.7" y="385.1">PL-02</text>
<text x="508.7" y="391.2">B</text>
<text x="561.1" y="391.1">--</text>
<text x="493.4" y="399.5">#</text>
<text x="572.8" y="399.7">1 : 1</text>
<text x="436.6" y="408.7">30/05/2024</text>
<text x="450.9" y="408.8">30/05/2024</text>
<text x="466" y="408.9">30/05/2024</text>
<text x="489.6" y="408.5">0.62 kg</text>
<text x="571.4" y="408.7">1 OF 1</text>
</g>
<g font-size="2.7" fill="#800000">
<text x="399.9" y="379.7">IN mm</text>
<text x="399.7" y="385.7">DRAWING.</text>
<text x="399.7" y="391.8">ASK TEAM MEMBER</text>
<text x="400.1" y="402.5">C</text>
</g>
<g font-size="2.5" fill="#800000">
<text x="554.9" y="218.3">DEBURR AND REMOVE SHARP</text>
<text x="555.2" y="221">EDGES UNLESS SHARP EDGE</text>
<text x="556.1" y="227.1">UNSP.RADII</text>
<text x="556.8" y="223.8">REQUIREMENT SPECIFIED</text>
<text x="571.4" y="226.9">UNSP.CHF.</text>
<text x="559.2" y="229.9">0.5 R</text>
<text x="572.3" y="230.1">0.5 X 45</text>
<text x="559.8" y="238">UP TO 10</text>
<text x="576.1" y="238.1">±1.5°</text>
<text x="558.5" y="242.2">10 UP TO 50</text>
<text x="575.5" y="242.3">±0°50'</text>
<text x="557.4" y="250.7">120 UP TO 400</text>
<text x="557.9" y="246.5">50 UP TO 120</text>
<text x="575.5" y="250.7">±0°15'</text>
<text x="575.5" y="246.5">±0°25'</text>
<text x="558.7" y="259.4">0.5 UP TO 3</text>
<text x="559.5" y="263.7">3 UP TO 6</text>
<text x="576.6" y="263.6">±0.2</text>
<text x="576.6" y="259.4">±0.1</text>
<text x="559" y="267.9">6 UP TO 30</text>
<text x="576.6" y="267.9">±0.5</text>
<text x="557.8" y="272.2">30 UP TO 120</text>
<text x="576.6" y="272.2">±0.8</text>
<text x="556.9" y="280.7">315 UP TO 1000</text>
<text x="557.3" y="276.4">120 UP TO 315</text>
<text x="576.6" y="276.4">±1.2</text>
<text x="577.7" y="280.7">±2</text>
<text x="556.4" y="284.9">1000 UP TO 2000</text>
<text x="577.6" y="284.9">±3</text>
<text x="558.9" y="289.2">OVER 2000</text>
<text x="577.7" y="289.3">±4</text>
<text x="560" y="297.9">UP TO 10</text>
<text x="577.1" y="297.9">±1°</text>
<text x="558.5" y="302.1">10 UP TO 50</text>
<text x="575.5" y="302.1">±0°30'</text>
<text x="557.4" y="310.6">120 UP TO 400</text>
<text x="558.2" y="306.3">50 UP TO 120</text>
<text x="575.5" y="310.6">±0°10'</text>
<text x="575.5" y="306.4">±0°20'</text>
<text x="558.8" y="319.2">0.5 UP TO 3</text>
<text x="559.4" y="323.4">3 UP TO 6</text>
<text x="576.6" y="319.2">±0.1</text>
<text x="576.6" y="323.5">±0.1</text>
<text x="558.9" y="327.7">6 UP TO 30</text>
<text x="576.7" y="327.7">±0.2</text>
<text x="557.8" y="332">30 UP TO 120</text>
<text x="576.6" y="332">±0.3</text>
<text x="556.8" y="340.5">315 UP TO 1000</text>
<text x="557.3" y="336.3">120 UP TO 315</text>
<text x="576.6" y="336.3">±0.5</text>
<text x="576.6" y="340.5">±0.8</text>
<text x="556.2" y="344.7">1000 UP TO 2000</text>
<text x="576.6" y="344.7">±1.2</text>
<text x="558.9" y="349">OVER 2000</text>
<text x="577.6" y="349">±2</text>
</g>
<g font-size="2.5" fill="#f0f">
<text x="415.2" y="346.4">.</text>
<text x="545.9" y="346.4">.</text>
<text x="415.2" y="351.5">NOTE CHANGED</text>
<text x="524.1" y="351.3">30.05.2024</text>
<text x="540.6" y="351.4">03007272</text>
</g>
<g font-size="2.4" fill="#f0f">
<text x="7.7" y="382.7" transform="rotate(-90 7.7 382.7)">Uploading\2022-23\P23Y5\P23Y5B091116.dft</text>
<text x="7.7" y="409.8" transform="rotate(-90 7.7 409.8)">\\srv01043\ExDM</text>
</g>
<g font-size="2.1" fill="#800000">
<text x="558.5" y="232.4">UNSPECIFIED TOL.(FAB)</text>
<text x="559.5" y="234.7">FOR ANGULAR IN mm.</text>
<text x="558.6" y="253.9">UNSPECIFIED TOL.(FAB)</text>
<text x="560.7" y="256.3">FOR LINEAR IN mm.</text>
<text x="558.7" y="292.3">UNSPECIFIED TOL.(M/C)</text>
<text x="559.6" y="294.7">FOR ANGULAR IN mm.</text>
<text x="558.7" y="313.7">UNSPECIFIED TOL.(M/C)</text>
<text x="560.6" y="316.1">FOR LINEAR IN mm.</text>
</g>
</svg>
